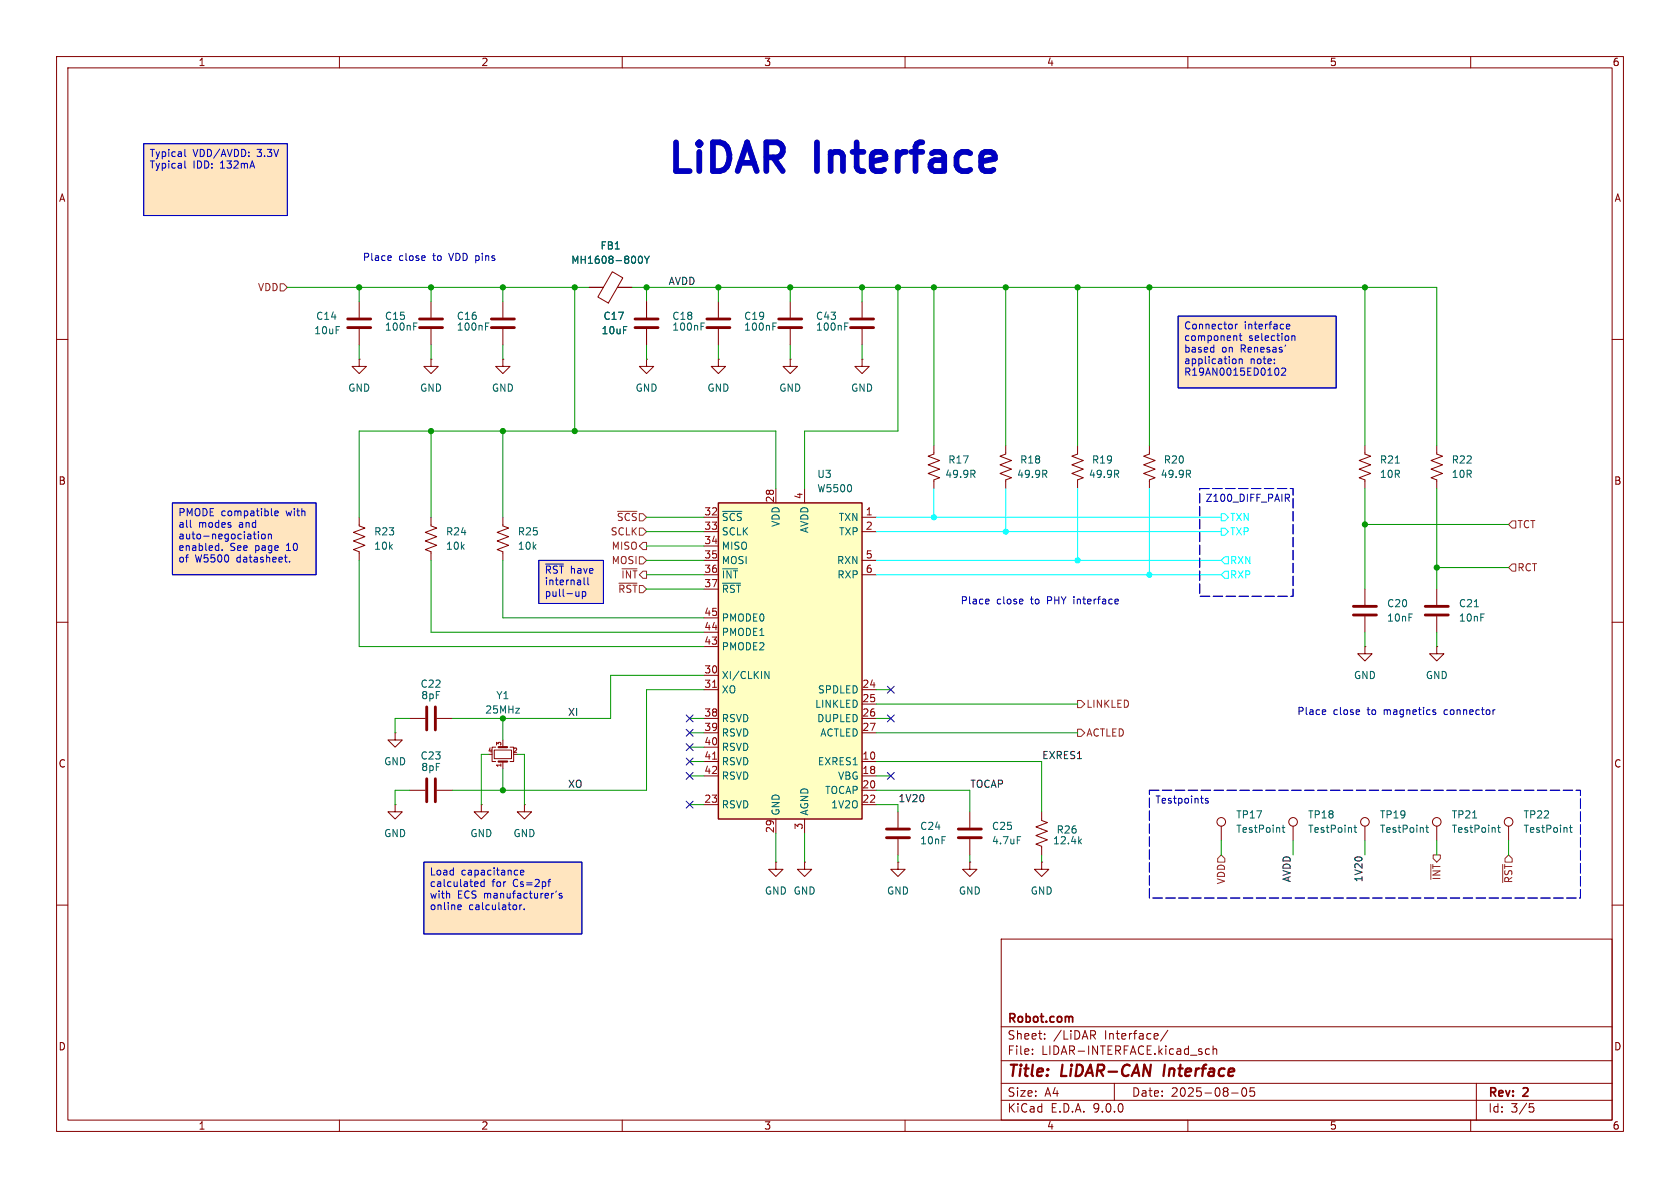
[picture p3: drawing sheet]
<svg xmlns="http://www.w3.org/2000/svg" width="297mm" height="210mm" viewBox="0 0 297 210" stroke-linecap="round" stroke-linejoin="round" font-family="sans-serif">
<g fill="none" stroke="#840000" stroke-width=".18">
<path d="M10 10h277v190h-277zM12 12h273v186h-273zM60 10v2M110 10v2M160 10v2M210 10v2M260 10v2M10 60h2M285 60h2M10 110h2M285 110h2M10 160h2"/>
<path d="M177 166h108v32h-108zM285 160h2M60 198v2M110 198v2M160 198v2M177 194.5h108M177 191.5h108M177 187.5h108M177 181.5h108M182.5 186.3v.1M182.5 185.5v.1M184.7 183.6v.1"/>
<path d="M184.7 182.8v.1M193.2 183l.5 .7M193.4 182.2l.3 .3-.1 .3-.2 .2M197 191.5v3M206.5 182.1l-1.3 2M210 198v2M213.2 186.3l.2 .1 .4-.1M213.8 185.5l-.4-.1-.2 .1M214.5 185.5l.2-.1 .3 .1 .1 .9M214.5 184.9v1.5M217.7 193.2h1.2M219.7 192.4l.2-.1a.81 .81 0 0 1 .6 .6 .81 .81 0 0 1-.3 .8l-.2 .1a.81 .81 0 0 1-.3-1.4z"/>
<path d="M221.7 192.3h-.7v.7l.2-.1h.5l.1 .3-.1 .5-.2 .1-.5-.1M260 198v2M261 191.5v6.5M270.4 195.1h.7M270.5 195.7h.4l.3 .3-.2 .5-.5 .1"/>
</g>
<path d="M205.9 188.2l-.2 2" fill="none" stroke="#840000" stroke-width=".4"/>
<path d="M189.4 179.7l.2 .2v.8" fill="none" stroke="#840000" stroke-width=".3"/>
<g fill="#ffe5bf">
<path d="M95.2 99.1h11.5v7.6h-11.5z"/>
<path d="M208.3 55.9h27.9v12.7h-27.9z"/>
<path d="M74.9 152.4h28v12.7h-28z"/>
<path d="M30.5 88.9h25.4v12.7h-25.4z"/>
<path d="M25.4 25.4h25.4v12.7h-25.4z"/>
</g>
<g fill="none" stroke="#840000" stroke-width=".18">
<path d="M104.1 50.8h2.6M108.3 48l1.8 1.1-2.6 4.5-1.8-1.1zM109.2 50.8h2.6M114.3 53.3v2.8M114.3 58.2v2.8M139.7 53.3v2.8M139.7 58.2v2.8M152.4 53.3v2.8M152.4 58.2v2.8M127 63.5v1.3h1.3l-1.3 1.2-1.3-1.2h1.3M127 63.5h.1M72.4 139.7h2.8"/>
<path d="M77.2 139.7h2.8M69.8 142.2v1.3h1.3l-1.3 1.3-1.2-1.3h1.2M69.8 142.2h.1M142.2 152.4v1.3h1.3l-1.3 1.2-1.2-1.2h1.2M142.2 152.4h.1M171.4 152.4v1.3h1.3l-1.3 1.2-1.2-1.2h1.2M171.4 152.4h.1M184.1 143.5v1.5l1.1 .4-2.1 .8 2.1 .7-2.1 .8 2.1 .8-2.1 .7 1 .4v1.5"/>
</g>
<path d="M112.3 56.4h4M112.3 57.9h4M137.7 56.4h4M137.7 57.9h4M150.4 56.4h4M150.4 57.9h4M75.4 137.7v4M77 137.7v4" fill="none" stroke="#840000" stroke-width=".51"/>
<path d="M112.8 45.8l.2-.4 .2-.1a.68 .68 0 0 1 .4 .6 .68 .68 0 0 1-.4 .7l-.2-.2-.2-.3M113.9 45.3l.5 .6M114.4 45.9v.7M114.8 45.3l-.4 .6M136.6 57.7h.5M136.6 57.1h.6M149.3 57.7h.5M149.3 57.1h.6M190.8 148.7l.4 .5M191.2 148.3l-.5 .5" fill="none" stroke="#006464" stroke-width=".18"/>
<path d="M127 88.9h25.4v55.9h-25.4z" fill="#ffffc2"/>
<path d="M127 88.9h25.4v55.9h-25.4z" fill="none" stroke="#840000" stroke-width=".25"/>
<g fill="none" stroke="#840000" stroke-width=".18">
<path d="M63.5 53.3v2.8M63.5 58.2v2.8M76.2 53.3v2.8M76.2 58.2v2.8M88.9 53.3v2.8M88.9 58.2v2.8M104.1 50.8h2.6M109.2 50.8h2.6M114.3 53.3v2.8M114.3 58.2v2.8M127 53.3v2.8M127 58.2v2.8"/>
<path d="M63.5 63.5v1.3h1.3l-1.3 1.2-1.3-1.2h1.3M63.5 63.5h.1M76.2 63.5v1.3h1.3l-1.3 1.2-1.3-1.2h1.3M76.2 63.5h.1M88.9 63.5v1.3h1.3l-1.3 1.2-1.3-1.2h1.3M88.9 63.5h.1M114.3 63.5v1.3h1.3l-1.3 1.2-1.3-1.2h1.3M114.3 63.5h.1M139.7 63.5v1.3h1.3l-1.3 1.2-1.3-1.2h1.3M139.7 63.5h.1M152.4 63.5v1.3h1.3l-1.3 1.2-1.3-1.2h1.3M152.4 63.5h.1"/>
<path d="M165.1 78.7v1.6l-1 .3 2 .8-2 .8 2 .7-2 .8 2 .8-1 .3v1.6M177.8 78.7v1.6l-1 .3 2 .8-2 .8 2 .7-2 .8 2 .8-1 .3v1.6M190.5 78.7v1.6l-1 .3 2 .8-2 .8 2 .7-2 .8 2 .8-1 .3v1.6M203.2 78.7v1.6l-1 .3 2 .8-2 .8 2 .7-2 .8 2 .8-1 .3v1.6M241.3 78.7v1.6l1 .3-2 .8 2 .8-2 .7 2 .8-2 .8 1 .3v1.6M254 78.7v1.6l1 .3-2 .8 2 .8-2 .7 2 .8-2 .8 1 .3v1.6M63.5 91.4v1.6l1 .3-2 .8 2 .8-2 .7 2 .8-2 .8 1 .3v1.6M76.2 91.4v1.6l1 .3-2 .8 2 .8-2 .7 2 .8-2 .8 1 .3v1.6M88.9 91.4v1.6l1 .3-2 .8 2 .8-2 .7 2 .8-2 .8 1 .3v1.6M124.5 91.4h2.5M124.5 94h2.5M124.5 96.5h2.5"/>
<path d="M124.5 99.1h2.5M137.2 86.4v2.5M142.2 86.4v2.5M152.4 91.4h2.5M152.4 94h2.5M152.4 99.1h2.5M124.5 101.6h2.5M124.5 104.1h2.5M124.5 109.2h2.5M124.5 111.8h2.5M124.5 114.3h2.5M124.5 119.4h2.5"/>
<path d="M152.4 101.6h2.5M241.3 114.3v1.3h1.3l-1.3 1.2-1.3-1.2h1.3M241.3 114.3h.1M241.3 104.1v2.8M241.3 109v2.8M254 114.3v1.3h1.3l-1.3 1.2-1.3-1.2h1.3M254 114.3h.1M254 104.1v2.8M254 109v2.8M69.8 129.5v1.3h1.3l-1.3 1.3-1.2-1.3h1.2M69.8 129.5h.1M72.4 127h2.8"/>
<path d="M77.2 127h2.8M87.4 132.6h3v1.5h-3zM87.6 132.1h-.6v2.5h.6M88.9 130.8v1.3M88.9 134.6v1.3M90.2 132.1h.6v2.5h-.6M124.5 121.9h2.5M124.5 127h2.5M124.5 129.5h2.5M124.5 132.1h2.5M124.5 134.6h2.5M124.5 137.2h2.5"/>
<path d="M152.4 121.9h2.5M152.4 127h2.5M152.4 129.5h2.5M152.4 134.6h2.5M152.4 137.2h2.5M152.4 124.5h2.5M152.4 139.7h2.5M85.1 142.2v1.3h1.3l-1.3 1.3-1.3-1.3h1.3M85.1 142.2h.1M92.7 142.2v1.3h1.3l-1.3 1.3-1.3-1.3h1.3M92.7 142.2h.1M124.5 142.2h2.5"/>
<path d="M137.2 152.4v1.3h1.2l-1.2 1.2-1.3-1.2h1.3M137.2 152.4h.1M137.2 144.8v2.5M142.2 144.8v2.5M152.4 142.2h2.5M158.7 152.4v1.3h1.3l-1.3 1.2-1.2-1.2h1.2M158.7 152.4h.1M158.7 143.5v2.8M158.7 148.3v2.8M171.4 143.5v2.8M171.4 148.3v2.8M184.1 152.4v1.3h1.3l-1.3 1.2-1.2-1.2h1.2"/>
<path d="M184.1 152.4h.1M215.9 146.1v2.5M228.6 146.1v2.5M241.3 146.1v2.5M254 146.1v2.5M266.7 146.1v2.5"/>
<circle cx="215.9" cy="145.3" r=".76"/>
<circle cx="228.6" cy="145.3" r=".76"/>
<circle cx="241.3" cy="145.3" r=".76"/>
<circle cx="254" cy="145.3" r=".76"/>
<circle cx="266.7" cy="145.3" r=".76"/>
</g>
<g fill="none" stroke="#006464" stroke-width=".18">
<path d="M73.1 57.7h.5M73.1 57.1h.6M85.8 57.7h.5M85.8 57.1h.6M112.8 45.8l.2-.4 .2-.1a.68 .68 0 0 1 .4 .6 .68 .68 0 0 1-.4 .7l-.2-.2-.2-.3M113.9 45.3l.5 .6M114.4 45.9v.7M114.8 45.3l-.4 .6M123.9 57.7h.5M123.9 57.1h.6M127.7 90.4h3.5M171.9 83.8l.5 .6"/>
<path d="M172.2 83.2l.2 .2-.2 .3M184.6 83.8l.5 .6M184.9 83.2l.2 .2-.2 .3M197.3 83.8l.5 .6M197.6 83.2l.2 .2-.2 .3M210 83.8l.5 .6M210.3 83.2l.2 .2-.2 .3M246.7 81.9h.7M127.7 103.1h3.2M135.2 118.7l.8 1.3v-1.3M260.6 107.3h.8M179.8 147.9h.7"/>
<path d="M226.7 146.3h.4M226.8 145.9v1.1l.3 .1M239.4 146.3h.4M239.5 145.9v1.1l.3 .1M252.1 146.3h.4M252.2 145.9v1.1l.3 .1M260.3 144.6h.8M264.8 146.3h.4M264.9 145.9v1.1l.3 .1M277.5 146.3h.4M277.6 145.9v1.1l.3 .1"/>
</g>
<path d="M126 121.5h.7M126 134.2h.7" fill="none" stroke="#a90000" stroke-width=".18"/>
<g fill="none" stroke="#840000" stroke-width=".51">
<path d="M61.5 57.9h4M61.5 56.4h4M74.2 57.9h4M74.2 56.4h4M86.9 57.9h4M86.9 56.4h4M125 57.9h4M125 56.4h4M239.3 107.2h4M239.3 108.7h4M252 107.2h4M252 108.7h4"/>
<path d="M75.4 125v4M77 125v4M156.7 146.6h4.1M156.7 148.1h4.1M169.4 146.6h4.1M169.4 148.1h4.1"/>
</g>
<path d="M88.1 134.6h1.6M88.1 132.1h1.6" fill="none" stroke="#840000" stroke-width=".38"/>
<g fill="none" stroke="#725600" stroke-width=".18">
<path d="M49.5 50.2h.7l.6 .6-.6 .6h-.7zM109.2 90.4h3.4M113 93.3h.7l.6 .7-.6 .6h-.7zM113 98.4h.7l.6 .7-.6 .6h-.7zM113.7 95.9h.6v1.3h-.6l-.7-.7zM267.3 99.7h.7v1.3h-.7l-.6-.7zM267.3 92.1h.7v1.2h-.7l-.6-.6zM109.4 103.1h3.2M190.5 123.8h.6l.7 .7-.7 .6h-.6zM190.5 128.9h.6l.7 .6-.7 .7h-.6zM215.9 151.1l.6 .7v.6h-1.2v-.6zM253 152.8v2.7"/>
<path d="M265.7 152.8v3.2"/>
</g>
<path d="M154.9 91.4h61M154.9 94h61M154.9 99.1h61M165.1 86.4v5M177.8 86.4v7.6M190.5 86.4v12.7M203.2 86.4v15.2M215.9 93.3h.6l.7 .7-.7 .6h-.6zM215.9 90.8h.6l.7 .6-.7 .7h-.6zM216.5 98.4h.7v1.3h-.7l-.6-.6zM154.9 101.6h61M216.5 101h.7v1.2h-.7l-.6-.6z" fill="none" stroke="#0ff" stroke-width=".18"/>
<g fill="none" stroke="#009600" stroke-width=".18">
<path d="M50.8 50.8h53.3M63.5 50.8v2.5M76.2 50.8v2.5M88.9 50.8v2.5M101.6 50.8v25.4M111.8 50.8h142.2v27.9M114.3 50.8v2.5M127 50.8v2.5M139.7 50.8v2.5M152.4 50.8v2.5M158.7 50.8v25.4h-16.5v10.2M165.1 50.8v27.9"/>
<path d="M177.8 50.8v27.9M190.5 50.8v27.9M203.2 50.8v27.9M241.3 50.8v27.9M63.5 61v2.5M76.2 61v2.5M76.2 76.2v15.2M88.9 61v2.5M88.9 76.2v15.2M114.3 61v2.5M127 61v2.5M139.7 61v2.5"/>
<path d="M152.4 61v2.5M63.5 99.1v15.2h61M76.2 99.1v12.7h48.3M88.9 99.1v10.1h35.6M114.3 94h10.2M114.3 96.5h10.2M114.3 99.1h10.2M114.3 91.4h10.2M137.2 86.4v-10.2h-73.7v15.2M241.3 86.4v17.7M241.3 92.7h25.4M254 86.4v17.7"/>
<path d="M114.3 104.1h10.2M114.3 101.6h10.2M124.5 119.4h-16.6v7.6h-27.9M241.3 111.8v2.5M254 111.8v2.5M254 100.3h12.7M72.4 127h-2.6v2.5M72.4 139.7h-2.6v2.5M86.4 133.4h-1.3v8.8M88.9 127v3.8M88.9 135.9v3.8M91.4 133.4h1.3v8.8"/>
<path d="M121.9 127h2.6M121.9 129.5h2.6M121.9 132.1h2.6M121.9 134.6h2.6M121.9 137.2h2.6M124.5 121.9h-10.2v17.8h-34.3M154.9 127h2.6M154.9 139.7h16.5v3.8M154.9 129.5h35.6M154.9 134.6h29.2v8.9M154.9 137.2h2.6M154.9 121.9h2.6"/>
<path d="M154.9 124.5h35.6M121.9 142.2h2.6M137.2 147.3v5.1M142.2 147.3v5.1M154.9 142.2h3.8v1.3M158.7 151.1v1.3M171.4 151.1v1.3M184.1 151.1v1.3M215.9 148.6v2.5M228.6 148.6v2.5M241.3 148.6v2.5M254 148.6v2.5"/>
<path d="M266.7 148.6v2.5"/>
</g>
<g fill="none" stroke="#000084" stroke-width=".18">
<path d="M121.3 136.6l1.2 1.2M121.3 126.4l1.2 1.2M121.3 131.5l1.2 1.2M121.3 128.9l1.2 1.2M121.3 134l1.2 1.2M122.5 136.6l-1.2 1.2M122.5 126.4l-1.2 1.2M122.5 131.5l-1.2 1.2M122.5 128.9l-1.2 1.2M122.5 134l-1.2 1.2M156.9 136.6l1.2 1.2M156.9 121.3l1.2 1.2"/>
<path d="M156.9 126.4l1.2 1.2M158.1 136.6l-1.2 1.2M158.1 121.3l-1.2 1.2M158.1 126.4l-1.2 1.2M121.3 141.6l1.2 1.2M122.5 141.6l-1.2 1.2"/>
</g>
<g fill="none" stroke="#0000c2" stroke-width=".18">
<path d="M25.4 25.4h25.4v12.7h-25.4zM32.7 26.4v1.1l.2 .2M32.7 28.4v1.1l.2 .2M69 45.2l.2 .3-.6 .1M69.1 46h-.1M208.3 55.9h27.9v12.7h-27.9zM218.4 57.3v.9M218.5 59.4l.1 .1v.7M218.8 57.3l-.4 .3M219.1 59.4h.5M219.3 58.9v1.1l.3 .2M227.4 57.7l.6-.1v-.2l-.4-.1-.2 .2 .1 .6h.5"/>
<path d="M228.4 59.5l.2-.1h.3v.8M228.4 59.4v.8M214.6 61v1.2M214.6 62.2h-.1M218.1 63.4l.3 .1 .1 .2v.5l-.4 .1M219.1 63.6l.2-.2 .3 .1v.8M219.1 63.4v.9M225.8 65.1a.79 .79 0 0 1 0 1.2M226.6 65.2l.5-.1 .2 .3-.8 .9h.8M30.5 88.9h25.4v12.7h-25.4zM33.6 93l.2 .2M39.3 97.2v.1"/>
<path d="M44.8 94.4h.5M45 95.1l.3 .2M45.7 94.4v.9M46.3 94.5l.2-.1 .3 .1 .1 .5-.1 .2-.3 .1-.2-.2zM47.4 94.5l.2-.1 .3 .1 .1 .8M47.4 94.4v.9M48.6 90.8l.6-.2-.1-.2-.3-.1-.2 .2v.6h.5M50.3 98.5h.5M50.6 99.4h.2M51.2 99.2v.2M95.2 99.1h11.5v7.6h-11.5zM96.4 99.7h3.2"/>
<path d="M227.2 87.4h.5l.3 .2-.2 .4h-.6M227.5 88l.5 .6M102.4 104.6v.8M102.4 105.3l-.4 .1M103 104.6h.3l.3 .2-.2 .6h-.4M103 104.6v1.2M103.3 102.1v1.1l.1 .2M103.9 102.1v1.1l.2 .2M174.7 105.9l.2 .3-.6 .1M174.8 106.7l-.1 .1M197.5 105.9l.2 .3-.6 .1M197.7 106.7l-.2 .1"/>
<path d="M234.2 125.5l.2 .3-.6 .1M234.3 126.3h-.1M253.5 125.9l.3 .1v.1l-.1 .2h-.3M253.5 125.5h.3M264.3 125.5h-.2M74.9 152.4h28v12.7h-28zM81.1 160h.4v.3l-.6 .1M84.4 156.7h-.1M84.5 156.1v.1l-.6 .1M85.1 156v.6l.1 .1h.4M85.6 155.4v1.3M91.4 153.8l.1 .1"/>
<path d="M91.5 154.6l-.1 .1M91.9 160v.8M92 154.3l.6-.2v-.2l-.4-.1-.2 .2 .1 .6h.5M92.3 160l-.4 .2M96.8 155.9h.5M97.3 155.4l-.3 .2M97.8 157.9h.1M98.4 157.5l-.2 .2M99.3 158l-.3-.1-.2 .2 .1 .2 .4 .1v.3h-.5M213.6 141.2l-.3-.1-.2 .2v.2l.5 .1v.3h-.5M81.5 160.7l-.4 .1M92.7 160.7v.1"/>
</g>
<path d="M212.1 86.4h16.5v19h-16.5zM203.2 139.7h76.2v19.1h-76.2z" fill="none" stroke="#0000c2" stroke-width=".18" stroke-dasharray="1.7 .6"/>
<g fill="#009600" stroke="#009600" stroke-width=".18">
<circle cx="241.3" cy="50.8" r=".46"/>
<circle cx="241.3" cy="92.7" r=".46"/>
<circle cx="76.2" cy="50.8" r=".46"/>
<circle cx="63.5" cy="50.8" r=".46"/>
<circle cx="101.6" cy="50.8" r=".46"/>
<circle cx="88.9" cy="50.8" r=".46"/>
<circle cx="76.2" cy="76.2" r=".46"/>
<circle cx="101.6" cy="76.2" r=".46"/>
<circle cx="88.9" cy="76.2" r=".46"/>
<circle cx="88.9" cy="127" r=".46"/>
<circle cx="88.9" cy="139.7" r=".46"/>
<circle cx="203.2" cy="50.8" r=".46"/>
<circle cx="190.5" cy="50.8" r=".46"/>
<circle cx="158.7" cy="50.8" r=".46"/>
<circle cx="177.8" cy="50.8" r=".46"/>
<circle cx="165.1" cy="50.8" r=".46"/>
<circle cx="114.3" cy="50.8" r=".46"/>
<circle cx="139.7" cy="50.8" r=".46"/>
<circle cx="152.4" cy="50.8" r=".46"/>
<circle cx="127" cy="50.8" r=".46"/>
<circle cx="254" cy="100.3" r=".46"/>
</g>
<g fill="#0ff" stroke="#0ff" stroke-width=".18">
<circle cx="203.2" cy="101.6" r=".46"/>
<circle cx="190.5" cy="99.1" r=".46"/>
<circle cx="165.1" cy="91.4" r=".46"/>
<circle cx="177.8" cy="94" r=".46"/>
</g>
<g font-size="7.1" fill="#0000c2">
<text x="117.3" y="32">LiDAR</text>
<text x="144.2" y="32">Interface</text>
</g>
<g font-size="2.8" fill="#840000">
<text x="178" y="190.9">Title:</text>
<text x="187.7" y="190.9">LiDAR-CAN</text>
<text x="206.6" y="190.9">Interface</text>
</g>
<g font-size="2.1" fill="#840000">
<text x="178" y="184">Sheet:</text>
<text x="178" y="181.2">Robot.com</text>
<text x="186.2" y="184">/LiDAR</text>
<text x="195.3" y="184">Interface/</text>
<text x="178" y="186.7">File:</text>
<text x="184.1" y="186.7">LIDAR-INTERFACE.kicad_sch</text>
<text x="178" y="196.9">KiCad</text>
<text x="178" y="194.1">Size:</text>
<text x="184.7" y="194.1">A4</text>
<text x="185.7" y="196.9">E.D.A.</text>
<text x="193.3" y="196.9">9.0.0</text>
<text x="200" y="194.1">Date:</text>
<text x="207" y="194.1">2025-08-05</text>
<text x="263" y="194.3">Rev:</text>
<text x="263" y="196.9">Id:</text>
<text x="267.1" y="196.9">3/5</text>
<text x="269.4" y="194.3">2</text>
</g>
<g font-size="1.8" fill="#840000">
<text x="35" y="11.9">1</text>
<text x="85" y="11.9">2</text>
<text x="135" y="11.9">3</text>
<text x="185" y="11.9">4</text>
<text x="235" y="11.9">5</text>
<text x="285" y="11.9">6</text>
<text x="10.3" y="35.9">A</text>
<text x="285.3" y="35.9">A</text>
<text x="10.3" y="85.9">B</text>
<text x="285.3" y="85.9">B</text>
<text x="10.3" y="135.9">C</text>
<text x="285.3" y="135.9">C</text>
<text x="10.3" y="185.9">D</text>
<text x="285.3" y="185.9">D</text>
<text x="35" y="199.9">1</text>
<text x="85" y="199.9">2</text>
<text x="135" y="199.9">3</text>
<text x="185" y="199.9">4</text>
<text x="235" y="199.9">5</text>
<text x="285" y="199.9">6</text>
</g>
<g font-size="1.8" fill="#0000c2">
<text x="26.4" y="28.1">Typical</text>
<text x="34.1" y="28.1">VDD/AVDD:</text>
<text x="45.6" y="28.1">3.3V</text>
<text x="26.4" y="30.1">Typical</text>
<text x="34.1" y="30.1">IDD:</text>
<text x="39" y="30.1">132mA</text>
<text x="64.1" y="46.3">Place</text>
<text x="70.5" y="46.3">close</text>
<text x="76.7" y="46.3">to</text>
<text x="79.7" y="46.3">VDD pins</text>
<text x="209.2" y="58.6">Connector</text>
<text x="220" y="58.6">interface</text>
<text x="209.2" y="60.6">component</text>
<text x="209.2" y="62.6">based</text>
<text x="209.2" y="64.7">application</text>
<text x="216" y="62.6">on</text>
<text x="219.4" y="62.6">Renesas'</text>
<text x="220.7" y="60.6">selection</text>
<text x="221" y="64.7">note:</text>
<text x="209.2" y="66.7">R19AN0015ED0102</text>
<text x="213" y="89">Z100_DIFF_PAIR</text>
<text x="31.4" y="91.6">PMODE compatible</text>
<text x="31.4" y="93.6">all</text>
<text x="31.4" y="95.7">auto-negociation</text>
<text x="35.1" y="93.6">modes</text>
<text x="42.4" y="93.6">and</text>
<text x="50.7" y="91.6">with</text>
<text x="31.4" y="97.7">enabled.</text>
<text x="31.4" y="99.8">of</text>
<text x="34.5" y="99.8">W5500</text>
<text x="40.6" y="97.7">See</text>
<text x="41.9" y="99.8">datasheet.</text>
<text x="45.2" y="97.7">page</text>
<text x="50.9" y="97.7">10</text>
<text x="96.2" y="101.7">~{RST}</text>
<text x="100.8" y="101.7">have</text>
<text x="96.2" y="103.8">internall</text>
<text x="96.2" y="105.8">pull-up</text>
<text x="169.7" y="107">Place</text>
<text x="176.2" y="107">close</text>
<text x="182.4" y="107">to</text>
<text x="185.4" y="107">PHY interface</text>
<text x="229.2" y="126.6">Place</text>
<text x="235.7" y="126.6">close</text>
<text x="241.9" y="126.6">to</text>
<text x="244.9" y="126.6">magnetics</text>
<text x="255.8" y="126.6">connector</text>
<text x="204.2" y="142.4">Testpoints</text>
<text x="75.9" y="155.1">Load</text>
<text x="81.5" y="155.1">capacitance</text>
<text x="75.9" y="157.1">calculated</text>
<text x="75.9" y="159.2">with</text>
<text x="75.9" y="161.2">online</text>
<text x="80.9" y="159.2">ECS manufacturer's</text>
<text x="82.9" y="161.2">calculator.</text>
<text x="87" y="157.1">for</text>
<text x="90.8" y="157.1">Cs=2pf</text>
</g>
<g font-size="1.8" fill="#006464">
<text x="100.9" y="46.8">MH1608-800Y</text>
<text x="106.1" y="44.3">FB1</text>
<text x="55.5" y="59.3">10uF</text>
<text x="55.8" y="56.7">C14</text>
<text x="68" y="58.6">100nF</text>
<text x="68" y="56.7">C15</text>
<text x="80.7" y="58.6">100nF</text>
<text x="80.7" y="56.7">C16</text>
<text x="106.3" y="59.3">10uF</text>
<text x="106.6" y="56.7">C17</text>
<text x="118.8" y="58.6">100nF</text>
<text x="118.8" y="56.7">C18</text>
<text x="131.5" y="58.6">100nF</text>
<text x="131.5" y="56.7">C19</text>
<text x="144.2" y="58.6">100nF</text>
<text x="144.2" y="56.7">C43</text>
<text x="61.5" y="69.4">GND</text>
<text x="74.2" y="69.4">GND</text>
<text x="86.9" y="69.4">GND</text>
<text x="112.3" y="69.4">GND</text>
<text x="125" y="69.4">GND</text>
<text x="137.7" y="69.4">GND</text>
<text x="150.4" y="69.4">GND</text>
<text x="167.5" y="82.1">R17</text>
<text x="180.2" y="82.1">R18</text>
<text x="192.9" y="82.1">R19</text>
<text x="205.6" y="82.1">R20</text>
<text x="243.8" y="82.1">R21</text>
<text x="256.5" y="82.1">R22</text>
<text x="144.4" y="84.7">U3</text>
<text x="144.4" y="87.2">W5500</text>
<text x="167" y="84.7">49.9R</text>
<text x="179.7" y="84.7">49.9R</text>
<text x="192.4" y="84.7">49.9R</text>
<text x="205.1" y="84.7">49.9R</text>
<text x="243.8" y="84.7">10R</text>
<text x="256.5" y="84.7">10R</text>
<text x="66" y="94.8">R23</text>
<text x="78.7" y="94.8">R24</text>
<text x="91.4" y="94.8">R25</text>
<text x="127.5" y="92.3">~{SCS}</text>
<text x="127.5" y="94.8">SCLK</text>
<text x="138" y="93.2" transform="rotate(-90 138 93.2)">VDD</text>
<text x="143.1" y="94.3" transform="rotate(-90 143.1 94.3)">AVDD</text>
<text x="148.2" y="92.3">TXN</text>
<text x="148.2" y="94.8">TXP</text>
<text x="66" y="97.4">10k</text>
<text x="78.7" y="97.4">10k</text>
<text x="91.4" y="97.4">10k</text>
<text x="127.5" y="97.4">MISO</text>
<text x="127.5" y="99.9">MOSI</text>
<text x="147.9" y="99.9">RXN</text>
<text x="127.5" y="102.5">~{INT}</text>
<text x="127.5" y="105">~{RST}</text>
<text x="147.9" y="102.5">RXP</text>
<text x="245.1" y="107.5">C20</text>
<text x="257.8" y="107.5">C21</text>
<text x="127.5" y="110.1">PMODE0</text>
<text x="127.5" y="112.6">PMODE1</text>
<text x="245.1" y="110.1">10nF</text>
<text x="257.8" y="110.1">10nF</text>
<text x="127.5" y="115.2">PMODE2</text>
<text x="74.3" y="121.8">C22</text>
<text x="74.4" y="123.8">8pF</text>
<text x="87.6" y="123.8">Y1</text>
<text x="127.5" y="120.2">XI/CLKIN</text>
<text x="127.5" y="122.8">XO</text>
<text x="144" y="125.3">LINKLED</text>
<text x="144.5" y="122.8">SPDLED</text>
<text x="239.3" y="120.2">GND</text>
<text x="252" y="120.2">GND</text>
<text x="85.7" y="126.3">25MHz</text>
<text x="127.5" y="127.9">RSVD</text>
<text x="127.5" y="130.4">RSVD</text>
<text x="144.4" y="127.9">DUPLED</text>
<text x="144.9" y="130.4">ACTLED</text>
<text x="67.8" y="135.5">GND</text>
<text x="74.3" y="134.5">C23</text>
<text x="74.4" y="136.5">8pF</text>
<text x="127.5" y="132.9">RSVD</text>
<text x="127.5" y="135.5">RSVD</text>
<text x="144.5" y="135.5">EXRES1</text>
<text x="127.5" y="138">RSVD</text>
<text x="127.5" y="143.1">RSVD</text>
<text x="145.8" y="140.6">TOCAP</text>
<text x="146.9" y="143.1">1V2O</text>
<text x="148.1" y="138">VBG</text>
<text x="67.8" y="148.2">GND</text>
<text x="83.1" y="148.2">GND</text>
<text x="90.7" y="148.2">GND</text>
<text x="138" y="144.3" transform="rotate(-90 138 144.3)">GND</text>
<text x="143.1" y="144.3" transform="rotate(-90 143.1 144.3)">AGND</text>
<text x="162.6" y="146.9">C24</text>
<text x="162.6" y="149.5">10nF</text>
<text x="175.3" y="146.9">C25</text>
<text x="175.3" y="149.5">4.7uF</text>
<text x="186.1" y="149.5">12.4k</text>
<text x="186.7" y="147.5">R26</text>
<text x="218.4" y="147.4">TestPoint</text>
<text x="218.4" y="144.9">TP17</text>
<text x="231.1" y="147.4">TestPoint</text>
<text x="231.1" y="144.9">TP18</text>
<text x="243.8" y="147.4">TestPoint</text>
<text x="243.8" y="144.9">TP19</text>
<text x="256.5" y="147.4">TestPoint</text>
<text x="256.5" y="144.9">TP21</text>
<text x="269.2" y="147.4">TestPoint</text>
<text x="269.2" y="144.9">TP22</text>
<text x="135.1" y="158.3">GND GND</text>
<text x="156.7" y="158.3">GND</text>
<text x="169.4" y="158.3">GND</text>
<text x="182.1" y="158.3">GND</text>
</g>
<g font-size="1.8" fill="#725600">
<text x="45.5" y="51.7">VDD</text>
<text x="107.9" y="94.8">SCLK</text>
<text x="108.9" y="92.3">~{SCS}</text>
<text x="268.2" y="93.6">TCT</text>
<text x="108" y="99.9">MOSI</text>
<text x="108" y="97.4">MISO</text>
<text x="268.2" y="101.2">RCT</text>
<text x="109.2" y="105">~{RST}</text>
<text x="109.7" y="102.5">~{INT}</text>
<text x="192" y="125.3">LINKLED</text>
<text x="192" y="130.4">ACTLED</text>
<text x="254.9" y="155.7" transform="rotate(-90 254.9 155.7)">~{INT}</text>
<text x="216.8" y="156.4" transform="rotate(-90 216.8 156.4)">VDD</text>
<text x="267.6" y="156.2" transform="rotate(-90 267.6 156.2)">~{RST}</text>
</g>
<g font-size="1.8" fill="#0f0f0f">
<text x="118.1" y="50.5">AVDD</text>
<text x="100.3" y="126.7">XI</text>
<text x="184.1" y="134.3">EXRES1</text>
<text x="100.3" y="139.4">XO</text>
<text x="158.7" y="141.9">1V20</text>
<text x="171.4" y="139.4">TOCAP</text>
<text x="228.3" y="156.1" transform="rotate(-90 228.3 156.1)">AVDD</text>
<text x="241" y="156.1" transform="rotate(-90 241 156.1)">1V20</text>
</g>
<g font-size="1.8" fill="#a90000">
<text x="136.9" y="88.9" transform="rotate(-90 136.9 88.9)">28</text>
<text x="142" y="88.3" transform="rotate(-90 142 88.3)">4</text>
<text x="124.4" y="91.2">32</text>
<text x="124.4" y="93.7">33</text>
<text x="153" y="91.2">1</text>
<text x="153" y="93.7">2</text>
<text x="124.4" y="96.3">34</text>
<text x="124.4" y="98.8">35</text>
<text x="124.4" y="101.3">36</text>
<text x="153" y="98.8">5</text>
<text x="153" y="101.3">6</text>
<text x="124.4" y="103.9">37</text>
<text x="124.4" y="109">45</text>
<text x="124.4" y="111.5">44</text>
<text x="124.4" y="114">43</text>
<text x="124.4" y="119.1">30</text>
<text x="124.4" y="121.7">31</text>
<text x="152.4" y="121.7">24</text>
<text x="152.4" y="124.2">25</text>
<text x="124.4" y="126.7">38</text>
<text x="124.4" y="129.3">39</text>
<text x="124.4" y="131.8">40</text>
<text x="152.4" y="126.7">26</text>
<text x="152.4" y="129.3">27</text>
<text x="124.4" y="134.4">41</text>
<text x="124.4" y="136.9">42</text>
<text x="152.4" y="134.4">10</text>
<text x="152.4" y="136.9">18</text>
<text x="124.4" y="142">23</text>
<text x="152.4" y="139.4">20</text>
<text x="152.4" y="142">22</text>
<text x="136.9" y="147.4" transform="rotate(-90 136.9 147.4)">29</text>
<text x="142" y="146.8" transform="rotate(-90 142 146.8)">3</text>
</g>
<g font-size="1.8" fill="#0ff">
<text x="217.4" y="94.8">TXP</text>
<text x="217.4" y="92.3">TXN</text>
<text x="217.4" y="99.9">RXN</text>
<text x="217.4" y="102.5">RXP</text>
</g>
<g font-size="1.1" fill="#a90000">
<text x="88.6" y="132" transform="rotate(-90 88.6 132)">3</text>
<text x="86.2" y="133.1">4</text>
<text x="88.6" y="135.8" transform="rotate(-90 88.6 135.8)">1</text>
<text x="90.6" y="133.1">2</text>
</g>
</svg>
